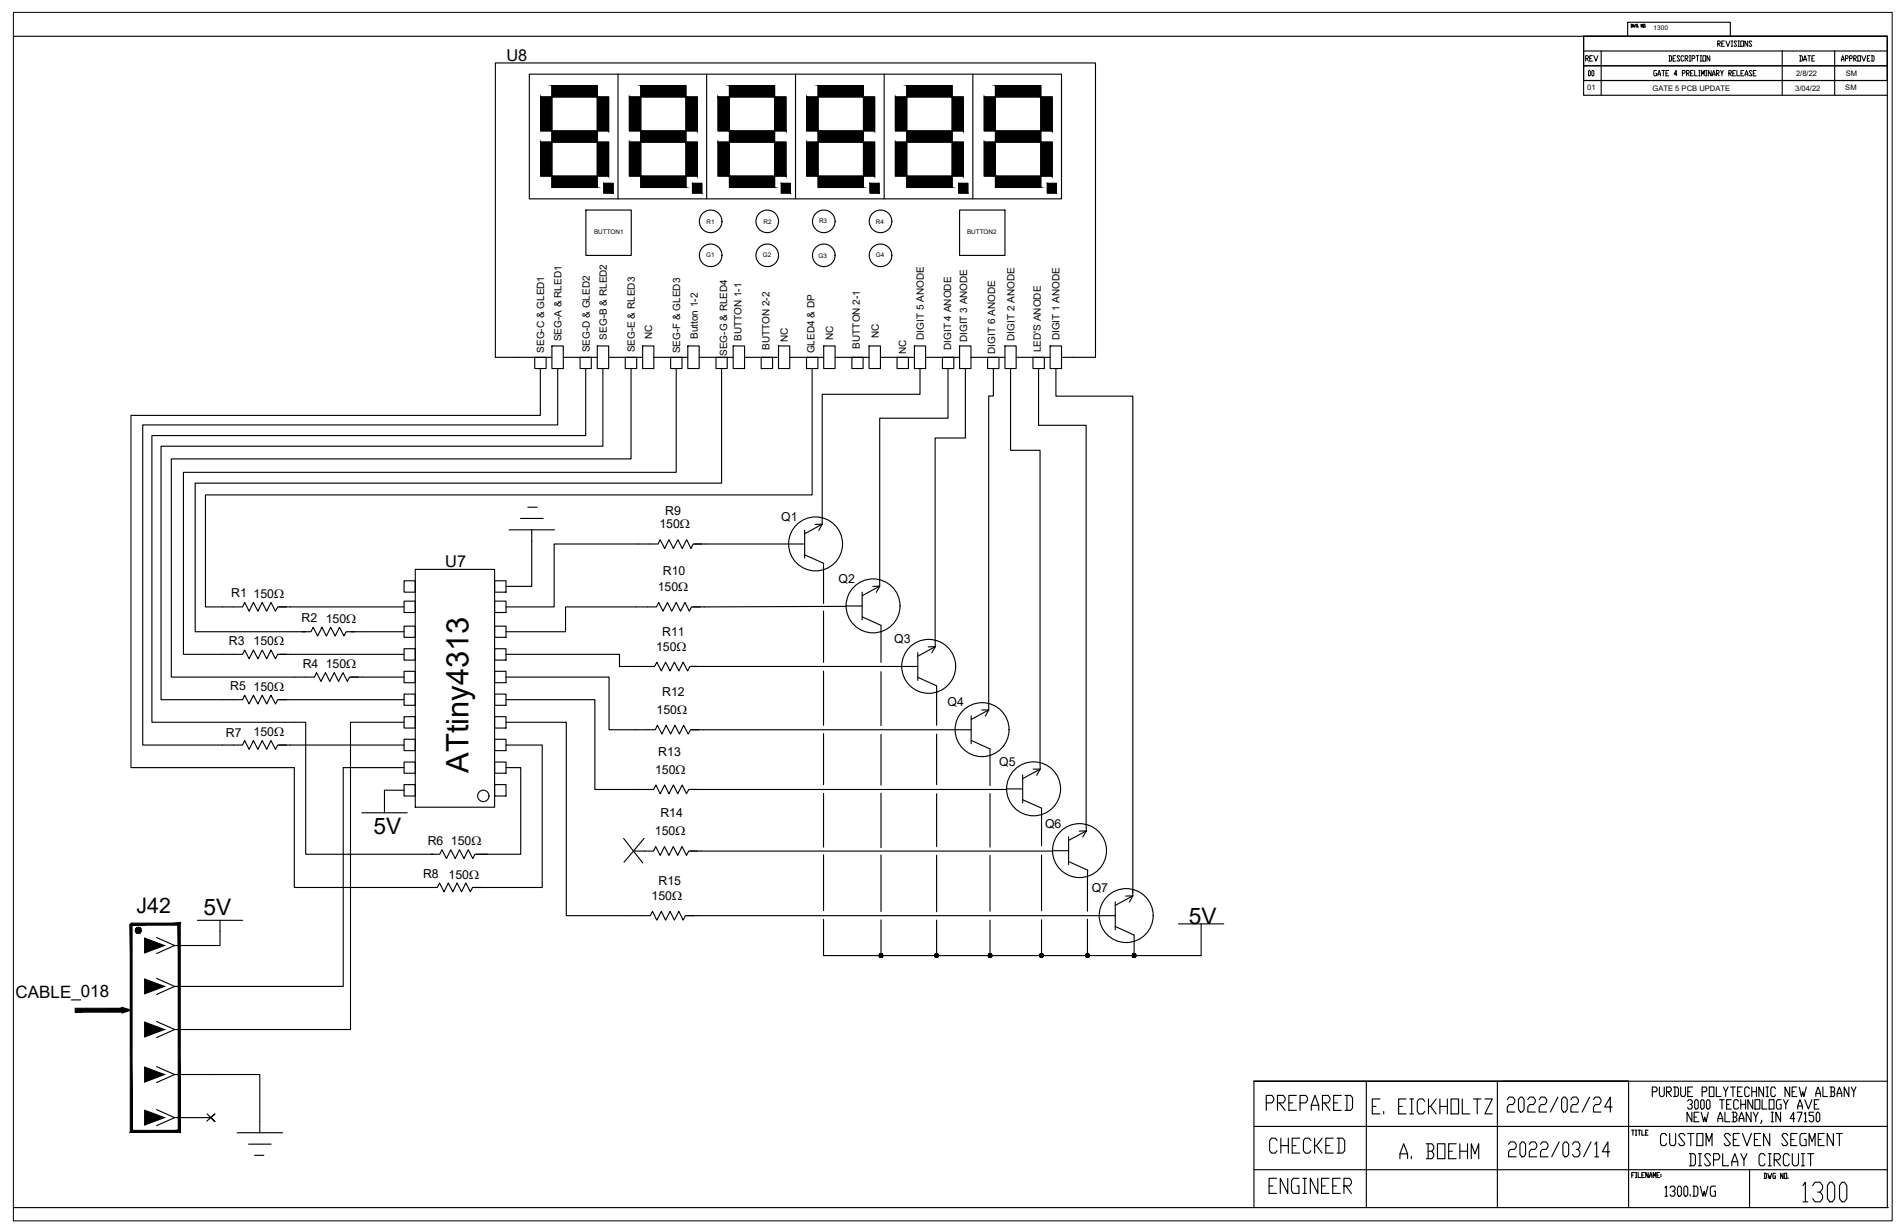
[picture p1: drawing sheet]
<svg xmlns="http://www.w3.org/2000/svg" width="432mm" height="279mm" viewBox="0 0 432 279" stroke-linecap="round" stroke-linejoin="round" font-family="sans-serif">
<!-- layer: 0 -->
<g fill="none" stroke="#000" stroke-width=".25">
<path d="M3.1 8.2h424.9v265.7h-424.9M120 16.8h120.7v28.3h-120.7zM125.2 19.4h10.3v2.6h-10.3zM140.2 16.8v28.3M145.3 19.4h10.3v2.6h-10.3zM160.3 16.8v28.3M165.4 19.4h10.3v2.6h-10.3zM180.4 16.8v28.3M185.5 19.4h10.3v2.6h-10.3zM200.5 16.8v28.3M205.6 19.4h10.3v2.6h-10.3zM220.6 16.8v28.3"/>
<path d="M225.7 19.4h10.3v2.6h-10.3zM359.1 8.2v6.7h68.9M359.1 8.2h68.9v6.7M359.1 8.2h68.9v10.1h-68.9zM359.1 18.3v3.3h68.9M363.1 11.6h64.9M363.1 18.3v3.3M404.2 11.6v10M416.1 11.6v10M428 14.9h-68.9v3.4M428 14.9v3.4h-68.9M122.6 22h2.6v7.7h-2.6z"/>
<path d="M122.6 32.2h2.6v7.7h-2.6zM125.2 29.7h10.3v2.5h-10.3zM125.2 39.9h10.3v2.6h-10.3zM135.5 22h2.5v7.7h-2.5zM135.5 32.2h2.5v7.7h-2.5zM142.7 22h2.6v7.7h-2.6zM142.7 32.2h2.6v7.7h-2.6zM145.3 29.7h10.3v2.5h-10.3zM145.3 39.9h10.3v2.6h-10.3zM155.6 22h2.5v7.7h-2.5zM155.6 32.2h2.5v7.7h-2.5zM162.8 22h2.6v7.7h-2.6z"/>
<path d="M162.8 32.2h2.6v7.7h-2.6zM165.4 29.7h10.3v2.5h-10.3zM165.4 39.9h10.3v2.6h-10.3zM175.7 22h2.6v7.7h-2.6zM175.7 32.2h2.6v7.7h-2.6zM183 22h2.5v7.7h-2.5zM183 32.2h2.5v7.7h-2.5zM185.5 29.7h10.3v2.5h-10.3zM185.5 39.9h10.3v2.6h-10.3zM195.8 22h2.6v7.7h-2.6zM195.8 32.2h2.6v7.7h-2.6zM203.1 22h2.5v7.7h-2.5z"/>
<path d="M203.1 32.2h2.5v7.7h-2.5zM205.6 29.7h10.3v2.5h-10.3zM205.6 39.9h10.3v2.6h-10.3zM215.9 22h2.6v7.7h-2.6zM215.9 32.2h2.6v7.7h-2.6zM223.2 22h2.5v7.7h-2.5zM223.2 32.2h2.5v7.7h-2.5zM225.7 29.7h10.3v2.5h-10.3zM225.7 39.9h10.3v2.6h-10.3zM236 22h2.6v7.7h-2.6zM236 32.2h2.6v7.7h-2.6zM132.9 47.6h10.3v10.3h-10.3z"/>
<path d="M136.9 41.6h2.2v2.2h-2.2zM157 41.6h2.2v2.2h-2.2zM177.2 41.6h2.1v2.2h-2.1zM197.3 41.6h2.1v2.2h-2.1zM217.4 41.6h2.1v2.2h-2.1zM217.6 47.6h10.3v10.3h-10.3zM237.5 41.6h2.1v2.2h-2.1zM125.2 78.5h2.5v5.1h-2.5zM135.5 78.5h2.5v5.1h-2.5zM145.7 78.5h2.6v5.1h-2.6zM156 78.5h2.6v5.1h-2.6zM166.3 78.5h2.6v5.1h-2.6z"/>
<path d="M176.6 78.5h2.5v5.1h-2.5zM186.8 78.5h2.6v5.1h-2.6zM197.1 78.5h2.6v5.1h-2.6zM207.4 78.5h2.5v5.1h-2.5zM217.6 78.5h2.6v5.1h-2.6zM227.9 78.5h2.5v5.1h-2.5zM238.2 78.5h2.5v5.1h-2.5zM121.3 81h2.6v2.6h-2.6zM122.5 83.6v10.6h-92.8v79.9h37v27.2h30.6M125.2 81h-12.9v-66.7h136.1v66.7h-7.7M126.5 83.6v12.8h-94.1v72.6h22.6l.5-1 1 1.9 1-1.9 1 1.9 1-1.9 1 1.9 1-1.9 1 1.9 .5-.9h2M127.7 81h7.8"/>
<path d="M131.6 81h2.5v2.6h-2.5zM132.8 83.6v15.2h-98.4v65h34.9v29.9h28.9M136.7 83.6v17.6h-100.2v57.5h18.5l.5-1 1 2 1-2 1 2 1-2 1 2 1-2 1 2 .5-1h2M138 81h7.7M141.8 81h2.6v2.6h-2.6zM143.1 83.6v20.5h-104.3v49.5h32.5l.5-1.1 1 2 1-2 1 2 1-2 1 2 1-2 1 2 .5-.9h2M148.3 81h7.7M152.1 81h2.6v2.6h-2.6zM153.4 83.6v23.5h-111.8v41.3h13.4l.5-1 1 2 1-2 1 2 1-2 1 2 1-2 1 2 .5-1h2M158.6 81h7.7M162.4 81h2.5v2.6h-2.5zM163.6 83.6v26h-119.3v33.7h25"/>
<path d="M168.9 81h7.7M172.6 81h2.6v2.6h-2.6zM179.1 81h7.7M182.9 81h2.6v2.6h-2.6zM184.2 83.6v28.6h-137.6v25.4h8.4l.5-1 1 2 1-2 1 2 1-2 1 2 1-2 1 2 .5-1h2M189.4 81h7.7M193.2 81h2.5v2.6h-2.5zM199.7 81h7.7M203.4 81h2.6v2.6h-2.6zM208.6 83.6v5.8h-22.1v29.5l-4 2.1M209.9 81h7.7M213.7 81h2.6v2.6h-2.6z"/>
<path d="M215 83.6v11.2h-15.5v38.1l-4 2.2M218.9 83.6v15.7h-6.8v47.4l-4 2.1M220.2 81h7.7M224 81h2.6v2.6h-2.6zM225.3 83.6v6.2h-1.1v71.2l-4 2.2M229.2 83.6v18.5h6.7v72.3l-4 2.2M230.4 81h7.8M234.3 81h2.5v2.6h-2.5zM235.5 83.6v12.8h10.8l.1 92-4.1 2.2M239.5 83.6v6.2h17.4v112.7M118.1 117.6h5.1M119.7 115h2.1"/>
<path d="M184.9 118.9h1.6l-.8 1.4M63.3 137.6h28.3M91.6 136.3h2.6v2.6h-2.6zM91.6 131.7h2.6v2.6h-2.6zM94.2 129.1h18v54h-18zM112.2 136.3h2.6v2.6h-2.6zM112.2 131.7h2.6v2.6h-2.6zM115.5 120.2h10.3M120.6 120.2v12.8h-5.8M157.5 123.4h25M158.8 137.6h-2l-.5 1-1-2-1 2-.9-2-1.1 2-.9-2-1 2-1-2-.5 1h-20.6v5.7h-13.5M159.2 123.4h-2l-.5 1-1-2-1 2-1-2-1 2-1-2-1 2-1-2-.4 1h-23.6v14.2h-10.9"/>
<path d="M182.5 120.2v6.3M182.5 125.8l4.3 1.9v9.1M186.8 138.6v11.6M191.9 137.4h3.6M191.9 137.5l-34.8 .1M195.5 134.3v6.3M195.5 139.9l4.3 1.9v8.4M197.9 133l1.6-.1-.8 1.4M63.3 148.4h28.3M63.3 158.7h28.3M68.5 143.3h2l.5-1 1 1.9 1-1.9 1 1.9 1-1.9 1 1.9 1-1.9 1 1.9 .5-.9h2M79.6 143.3h12"/>
<path d="M79.6 153.6h12M91.6 157.4h2.6v2.5h-2.6zM91.6 152.2h2.6v2.6h-2.6zM91.6 147.1h2.6v2.6h-2.6zM91.6 142h2.6v2.5h-2.6zM112.2 157.4h2.6v2.5h-2.6zM112.2 152.2h2.6v2.6h-2.6zM112.2 147.1h2.6v2.6h-2.6zM112.2 142h2.6v2.5h-2.6zM114.8 148.4h25.7v2.7h7.9l.6-.9 1 2 .9-2 1.1 2 .9-2 1.1 2 .9-2 1 2 .5-1.1h2M114.8 153.6h23.3v11.9h10.5l.5-1 1 2 1-2 1 2 1-2 1 2 1-2 1 2 .5-1h2M114.8 158.7h20.1v20.3h13.3l.5-1 1 2 1-2 1 2 1-2 1 2 1-2 1 2 .5-1h2"/>
<path d="M156.7 151.1h51.4M186.8 152.2v12.3M199.8 152.3v12.3M208.1 148v6.3M208.1 153.6l4.3 1.9v9M210.5 146.7h1.6l-.8 1.4M63.3 169h28.3M91.6 177.9h2.6v2.6h-2.6zM91.6 172.8h2.6v2.6h-2.6zM91.6 167.7h2.6v2.5h-2.6zM91.6 162.5h2.6v2.6h-2.6zM91.6 179.2h-4.4v5.1"/>
<path d="M91.6 174.1h-13.8v49.6h-38.2M91.6 163.8h-12.1v69.7h-39.9M112.2 177.9h2.6v2.6h-2.6zM112.2 172.8h2.6v2.6h-2.6zM112.2 167.7h2.6v2.5h-2.6zM112.2 162.5h2.6v2.6h-2.6zM114.8 163.8h13.6v43.9h19.1l.5-1 1 2 1-2 .9 2 1.1-2 .9 2 1.1-2 .9 2 .5-1h2M114.8 174.1h3.3v19.6h-10.4l-.5 1-1-2-1 2-1-2-1 2-1-2-1 2-1-2-.5 1h-2M114.8 169h8.2v32.3h-15.5M156.5 179h71.7M156.9 165.5h63.3M186.8 166.4v11.5"/>
<path d="M186.8 179.9v12.2M199.8 166.6v11.5M199.8 179.9v12.3M212.4 166.5v11.4M220.2 162.3v6.4M220.2 167.9l4.3 2v8.3M222.7 161h1.5l-.7 1.4M224.5 180v12.1M228.2 178.9h3.7M231.9 175.7v6.4M234.3 174.4h1.6l-.8 1.4M82.1 184.3h10.3"/>
<path d="M108 193.7h2.6M141.4 190.1l4.4 5.6M143.7 193h4.5l.5-1 1 2 1-2 1 2 1-2 1 2 1-2 1 2 .5-1h2M146.1 190.1l-4.6 5.5M156.5 193h82.2M186.8 193.9v12.6M199.8 193.9v12.8M212.4 180v12M212.4 193.9v12.9M224.5 194v12.6M231.9 181.4l4.3 1.9v8.5M236.2 193.9v12.7"/>
<path d="M238.7 192.9h3.6M242.3 189.8v6.3M242.3 195.4l4.4 1.9-.1 9.3M244.8 188.5l1.6-.1-.8 1.4M35.5 212.6l4.1 1.8-4.1 1.9M44.8 208.7h10.2M49.9 208.7v5.7h-10.3M97.2 201.3h2l.5-1 1 1.9 1-1.9 1 1.9 1-1.9 1 1.9 .9-1.9 1.1 1.9 .5-.9h2M155.7 207.7h97.2M186.8 208.5v8.2h70.4M199.8 208.6v8.1M212.4 208.7v8"/>
<path d="M224.5 208.7v8M236.2 208.6v8.1M246.6 208.5v8.2M252.9 204.5v6.3M255.3 203.2h1.6l-.8 1.4M256.9 201.7v1.5l-4 2.1M267.3 209.5h10.2M272.4 209.5v7.2h-15.2v-4.6l-4.3-2M35.5 231.7l4.1 1.8-4.1 1.8M35.5 221.9l4.1 1.8-4.1 1.8M35.5 241.9l4.1 1.8-4.1 1.8M35.5 251.6l4.1 1.9-4.1 1.8"/>
<path d="M39.6 243.7h19.3v13.2M39.6 253.5h8.2l1-.9-1.9 1.7M47 252.6l1.8 1.8-1-.9M53.8 256.9h10.3M56.4 259.5h5.1M284.4 245.2v28.7M340.7 245.2h87.3M57.7 262h2.1M309.9 270.7v3.2M339.6 270.7v3.2M396.8 271v2.9M428 273.9h.1"/>
<circle cx="161.2" cy="57.9" r="2.56"/>
<circle cx="161.2" cy="50.2" r="2.56"/>
<circle cx="174" cy="57.9" r="2.56"/>
<circle cx="174" cy="50.2" r="2.56"/>
<circle cx="186.8" cy="57.9" r="2.56"/>
<circle cx="186.8" cy="50.2" r="2.56"/>
<circle cx="199.7" cy="50.2" r="2.56"/>
<circle cx="199.7" cy="57.9" r="2.56"/>
<circle cx="185" cy="123.4" r="6.1"/>
<circle cx="198" cy="137.4" r="6.1"/>
<circle cx="210.6" cy="151.1" r="6.1"/>
<circle cx="222.7" cy="165.5" r="6.1"/>
<circle cx="234.4" cy="178.9" r="6.1"/>
<circle cx="109.6" cy="180.5" r="1.29"/>
<circle cx="244.8" cy="192.9" r="6.1"/>
<circle cx="255.4" cy="207.6" r="6.1"/>
</g>
<!-- layer: SLD-0 -->
<g fill="none" stroke="#000" stroke-width=".25">
<path d="M369.1 8.2v-3.1h23.3v3.1M369.9 5.5l.3 .1v.5l-.3 .1M370 5.5v.7M370.4 5.5l.1 .7 .1-.4 .1 .4 .2-.7M371.4 5.5l-.4 .1 .1 .6h.3l-.1-.4M371.5 6.1v.1M372.5 5.5v.7l-.3-.7v.7M372.7 5.5h.3v.7h-.3zM373.2 6.1v.1M284.4 255.5h143.6M309.9 245.2v25.5M311.2 250.9h.9"/>
<path d="M313 249.2h-1.8v3.4h1.8M313.8 252.1v.5M317.2 250.9h.8M318.9 249.2h-1.7v3.4h1.7M319.7 252.6h.9M319.7 249.2h.9M320.2 249.2v3.4M323.1 249.8l-.4-.6h-.9l-.4 .6v2.3l.4 .5h.9l.4-.5M324 249.2v3.4M324.4 250.9l1.3 1.7M325.7 249.2l-1.3 1.7h-.4M326.5 250.9h1.7"/>
<path d="M326.5 249.2v3.4M328.2 249.2v3.4M329.1 249.2h1.7v3.4h-1.7zM331.6 249.2v3.4h1.7M334.2 249.2h1.7M335 249.2v3.4M336.7 249.2h1.7l-1.7 3.4h1.7M339.6 245.2v25.5M369.3 245.2h-84.9h84.9M369.3 245.2v28.7M370 256.3h.6M370.3 256.3v1.1"/>
<path d="M370.9 256.3h.3M370.9 257.4h.3M371 256.3v1.1M371.5 256.3h.6M371.8 256.3v1.1M372.3 256.3v1.1h.6M373.2 256.9h.3M373.7 256.3h-.5v1.1h.5M374.7 247.6h.8l.3-.4v-.3l-.3-.4h-.8v2.2M376.3 246.5v1.8l.3 .4h.5l.3-.4v-1.8M377.9 247.6h.8l.3-.4v-.3l-.3-.4h-.8v2.2M378 257.5l-.4-.4h-.7l-.3 .4v1.8l.3 .5h.7l.4-.5"/>
<path d="M378.2 247.6l.8 1.1M378.7 257.1v2.2l.3 .5h.7l.3-.5v-2.2M379.5 246.5h.9l.2 .4v1.4l-.2 .4h-.9M379.8 246.5v2.2M381.2 246.5v1.8l.3 .4h.5l.3-.4v-1.8M382.1 257.5l-.4-.4h-.6l-.4 .4 1.4 1.8-.4 .5h-.6l-.4-.5M382.7 249.7l.3-.3h.5l.3 .3v.4l-.3 .4h-.3M382.8 247.6h.5M382.8 257.1h1.4M383.4 257.1v2.7M383.5 250.5l.3 .3v.4l-.3 .3h-.5l-.3-.3M383.7 252.2v2.2l-1.1-2.2v2.2"/>
<path d="M383.9 246.5h-1.1v2.2h1.1M384.2 253.3h.6M384.6 249.4h.3l.2 .3v1.5l-.2 .3h-.3l-.3-.3v-1.5zM384.8 257.1h1.4v2.7h-1.4zM385.3 252.2h-1.1v2.2h1.1M385.8 252.2l.6 2.2 .2-1.1 .3 1.1 .5-2.2M385.9 249.4h.3l.3 .3v1.5l-.3 .3h-.3l-.2-.3v-1.5zM386 247.6h.8l.3-.4-.3-.7h-.8v2.2M386.9 259.8v-2.7l.7 1.8 .7-1.8v2.7M387.3 249.4h.2l.3 .3v1.5l-.3 .3h-.2l-.3-.3v-1.5zM387.6 246.5h1.1v2.2h-1.1zM389.2 246.5v2.2h1.1"/>
<path d="M389.6 254.4v-.7l.5-1.5 .6 1.5v.7M389.6 253.7h1.1M390 249.4h1M390.5 249.4v2.1M390.8 246.5l.6 1.1v1.1M391.2 252.2v2.2h1.1M391.6 250.5h.5M391.9 246.5l-.5 1.1M392.4 257.5l-.4-.4h-.6l-.4 .4 1.4 1.8-.4 .5h-.6l-.4-.5M392.5 246.5h1M392.6 249.4h-1v2.1h1M392.8 252.2h.8l.3 .4v.4l-.3 .3"/>
<path d="M393 246.5v2.2M393.1 253.3h.5l.3 .4v.4l-.3 .3h-.8M393.1 252.2v2.2M393.1 258.4h.7M394.1 247.6h.5M394.3 249.7l-.3-.3h-.5l-.3 .3v1.5l.3 .3h.5l.3-.3M394.4 254.4v-.7l.6-1.5 .5 1.5v.7M394.4 253.7h1.1M394.4 257.1h-1.3v2.7h1.3M394.8 250.5h1.1M394.8 249.4v2.1M395.1 246.5h-1v2.2h1"/>
<path d="M395.2 257.1l1 2.7 1-2.7M395.9 249.4v2.1M396.7 246.9l-.2-.4h-.6l-.2 .4v1.4l.2 .4h.6l.2-.4M397.1 252.2v2.2l-1.1-2.2v2.2M397.3 247.6h1M397.3 246.5v2.2M397.5 249.4v2.1l-1.1-2.1v2.1M397.6 252.2l.6 1.1v1.1M397.9 258.4h.7M398 249.4h1.1v2.1h-1.1zM398.3 246.5v2.2M398.7 252.2l-.5 1.1"/>
<path d="M399.3 257.1h-1.4v2.7h1.4M399.5 254.1l-.2 .7M399.6 249.4v2.1h1.1M400 246.5v2.2l-1.1-2.2v2.2M400.5 248.7h.6M400.5 246.5h.6M400.8 246.5v2.2M401.2 249.4h1.1v2.1h-1.1zM401.3 257.1v2.7l-1.3-2.7v2.7M401.7 254.4h.5M401.7 252.2h.5M401.9 252.2v2.2"/>
<path d="M402.7 246.9l-.3-.4h-.5l-.3 .4v1.4l.3 .4h.5l.3-.4M403.8 252.2v2.2l-1.1-2.2v2.2M403.9 249.4h-.8l-.2 .3v1.5l.2 .3h.8v-1h-.2M404.5 249.4l.5 1.1v1M405.5 257.5l-.4-.4h-.7l-.3 .4 1.4 1.8-.4 .5h-.7l-.3-.5M405.5 249.4l-.5 1.1M405.9 246.5v2.2l-1.1-2.2v2.2M406.1 258.4h.8M406.4 247.6h.5M407 253.7h-1l.8-1.5v2.2M407.5 246.5h-1.1v2.2h1.1M407.5 257.1h-1.4v2.7h1.4"/>
<path d="M407.6 252.2h1.1l-.8 2.2M407.7 251.5v-.7l.5-1.4 .6 1.4v.7M407.7 250.8h1.1M408 246.5l.5 2.2 .3-1.1 .3 1.1 .5-2.2M409.2 252.6l.3-.4v2.2M409.2 254.4h.5M409.3 249.4l.8 2.1 .8-2.1M409.6 257.1h-1.1l-.3 .4v1.8l.3 .5h1.1v-1.4h-.4M410.3 259.8v-2.7l.7 1.8 .6-1.8v2.7M411.3 252.2h-1v.8h.8l.2 .3v.8l-.2 .3h-.6l-.2-.3M411.5 250.5h.5M411.8 248.7v-.7l.5-1.5 .6 1.5v.7"/>
<path d="M411.8 248h1.1M412.1 252.2h.3l.3 .4v1.5l-.3 .3h-.3l-.2-.3v-1.5zM412.4 258.4h.6M412.5 249.4h-1v2.1h1M413.4 246.5v2.2h1.1M413.7 257.1h-1.3v2.7h1.3M415 246.5h.8l.3 .4v.3l-.3 .4M415.3 247.6h.5l.3 .7-.3 .4h-.8M415.3 246.5v2.2M415.8 257.1v2.7l-1.4-2.7v2.7M416.5 257.1h1.3M416.6 248.7v-.7l.5-1.5 .6 1.5v.7"/>
<path d="M416.6 248h1.1M417.1 257.1v2.7M419.3 246.5v2.2l-1.1-2.2v2.2M419.8 246.5l.6 1.1v1.1M420.9 246.5l-.5 1.1M284.4 265.3h143.6M370.1 266.5h.3M370.7 265.9h-.6v1.2M370.9 265.9h.3M370.9 267.1h.3M371.1 265.9v1.2M371.5 265.9v1.2h.6"/>
<path d="M372.3 266.5h.3M372.9 265.9h-.6v1.2h.6M373.8 265.9v1.2l-.6-1.2v1.2M374.1 267.1l.3-1.2 .2 1.2M374.1 266.7h.5M374.9 267.1v-1.2l.3 .8 .3-.8v1.2M375.8 266.5h.3M376.4 265.9h-.6v1.2h.6M376.7 266.3v.2M376.7 266.7v.2M377.6 269.4l.3-.4v2.3M377.6 271.3h.5"/>
<path d="M378.7 269.4l.3-.4h.6l.3 .4v.4l-.3 .3h-.3M379.6 270.1l.3 .4v.4l-.3 .4h-.6l-.3-.4M380.7 269h.3l.3 .4v1.5l-.3 .4h-.3l-.3-.4v-1.5zM382.2 269h.3l.3 .4v1.5l-.3 .4h-.3l-.3-.4v-1.5zM383.1 261.6h1.1l.3 .5v1.8l-.3 .5h-1.1M383.3 270.9v.4M383.4 261.6v2.8M383.9 269h.9l.2 .4v1.5l-.2 .4h-.9M384.2 269v2.3M385.2 261.6h.7M385.2 264.4h.7M385.5 261.6v2.8"/>
<path d="M385.6 269l.6 2.3 .3-1.2 .2 1.2 .6-2.3M387.9 262.1l-.3-.5h-.7l-.3 .5 1.3 1.8-.3 .5h-.7l-.3-.5M388.6 263h1.1l.3-.4v-.5l-.3-.5h-1.1v2.8M389 269h-.8l-.3 .4v1.5l.3 .4h.8v-1.2h-.2M390.7 261.6v2.8h1.3M392.8 264.4v-.9l.6-1.9 .7 1.9v.9M392.8 263.5h1.3M394.8 261.6l.7 1.4v1.4M396.2 261.6l-.7 1.4M396.8 265.3v5.7M400.1 266.1h.4l.1 .2v.8l-.1 .2h-.4M400.2 266.1v1.2"/>
<path d="M400.3 262.1l-.3-.5h-.7l-.4 .5v1.8l.4 .5h.7l.3-.5M400.9 266.1l.3 1.2 .1-.6 .2 .6 .3-1.2M401 261.6h.7M401 264.4h.7M401.3 261.6v2.8M402.4 263h1l.4-.4v-.5l-.4-.5h-1v2.8M402.6 266.1h-.4l-.1 .2 .1 1h.4v-.6h-.1M402.7 263l1.1 1.4M404.4 266.1v1.2l-.6-1.2v1.2M404.7 266.1h.5v1.2h-.5zM405.5 267.1v.2M405.8 262.1l-.3-.5h-.7l-.4 .5v1.8l.4 .5h.7l.3-.5"/>
<path d="M406.5 261.6v2.3l.4 .5h.6l.4-.5v-2.3M408.5 261.6h.7M408.5 264.4h.7M408.9 268.9l.5-.8v4.5M408.9 261.6v2.8M408.9 272.6h1.1M409.9 261.6h1.4M410.6 261.6v2.8M411.1 268.9l.5-.8h1.2l.5 .8v.7l-.5 .8h-.6M412.8 270.4l.5 .7v.7l-.5 .8h-1.2l-.5-.8M415 268.1h.5l.6 .8v2.9l-.6 .8h-.5l-.6-.8v-2.9zM417.7 268.1h.6l.5 .8v2.9l-.5 .8h-.6l-.5-.8v-2.9z"/>
</g>
<!-- layer: 0 -->
<g fill="#000" stroke="#000" stroke-width=".23">
<path d="M32.8 212.7l4.5 1.7-4.5 1.7zM27.7 228.4l2 .7-2 .7zM32.8 231.8l4.5 1.7-4.5 1.7zM32.8 222l4.5 1.7-4.5 1.7zM32.8 242l4.5 1.7-4.5 1.7zM32.8 251.8l4.5 1.7-4.5 1.7z"/>
<path d="M125.2 19.4l10.3 2.6v-2.6zM125.2 19.4l10.3 2.6h-10.3z"/>
<path d="M145.3 19.4l10.3 2.6v-2.6zM145.3 19.4l10.3 2.6h-10.3z"/>
<path d="M165.4 19.4l10.3 2.6v-2.6zM165.4 19.4l10.3 2.6h-10.3z"/>
<path d="M185.5 19.4l10.3 2.6v-2.6zM185.5 19.4l10.3 2.6h-10.3z"/>
<path d="M205.6 19.4l10.3 2.6v-2.6zM205.6 19.4l10.3 2.6h-10.3z"/>
<path d="M225.7 19.4l10.3 2.6v-2.6zM225.7 19.4l10.3 2.6h-10.3z"/>
<path d="M122.6 22l2.6 7.7v-7.7zM122.6 22l2.6 7.7h-2.6z"/>
<path d="M122.6 32.2l2.6 7.7v-7.7zM122.6 32.2l2.6 7.7h-2.6z"/>
<path d="M125.2 29.7l10.3 2.5v-2.5zM125.2 29.7l10.3 2.5h-10.3z"/>
<path d="M125.2 39.9l10.3 2.6v-2.6zM125.2 39.9l10.3 2.6h-10.3z"/>
<path d="M135.5 22l2.5 7.7v-7.7zM135.5 22l2.5 7.7h-2.5z"/>
<path d="M135.5 32.2l2.5 7.7v-7.7zM135.5 32.2l2.5 7.7h-2.5z"/>
<path d="M142.7 22l2.6 7.7v-7.7zM142.7 22l2.6 7.7h-2.6z"/>
<path d="M142.7 32.2l2.6 7.7v-7.7zM142.7 32.2l2.6 7.7h-2.6z"/>
<path d="M145.3 29.7l10.3 2.5v-2.5zM145.3 29.7l10.3 2.5h-10.3z"/>
<path d="M145.3 39.9l10.3 2.6v-2.6zM145.3 39.9l10.3 2.6h-10.3z"/>
<path d="M155.6 22l2.5 7.7v-7.7zM155.6 22l2.5 7.7h-2.5z"/>
<path d="M155.6 32.2l2.5 7.7v-7.7zM155.6 32.2l2.5 7.7h-2.5z"/>
<path d="M162.8 22l2.6 7.7v-7.7zM162.8 22l2.6 7.7h-2.6z"/>
<path d="M162.8 32.2l2.6 7.7v-7.7zM162.8 32.2l2.6 7.7h-2.6z"/>
<path d="M165.4 29.7l10.3 2.5v-2.5zM165.4 29.7l10.3 2.5h-10.3z"/>
<path d="M165.4 39.9l10.3 2.6v-2.6zM165.4 39.9l10.3 2.6h-10.3z"/>
<path d="M175.7 22l2.6 7.7v-7.7zM175.7 22l2.6 7.7h-2.6z"/>
<path d="M175.7 32.2l2.6 7.7v-7.7zM175.7 32.2l2.6 7.7h-2.6z"/>
<path d="M183 22l2.5 7.7v-7.7zM183 22l2.5 7.7h-2.5z"/>
<path d="M183 32.2l2.5 7.7v-7.7zM183 32.2l2.5 7.7h-2.5z"/>
<path d="M185.5 29.7l10.3 2.5v-2.5zM185.5 29.7l10.3 2.5h-10.3z"/>
<path d="M185.5 39.9l10.3 2.6v-2.6zM185.5 39.9l10.3 2.6h-10.3z"/>
<path d="M195.8 22l2.6 7.7v-7.7zM195.8 22l2.6 7.7h-2.6z"/>
<path d="M195.8 32.2l2.6 7.7v-7.7zM195.8 32.2l2.6 7.7h-2.6z"/>
<path d="M203.1 22l2.5 7.7v-7.7zM203.1 22l2.5 7.7h-2.5z"/>
<path d="M203.1 32.2l2.5 7.7v-7.7zM203.1 32.2l2.5 7.7h-2.5z"/>
<path d="M205.6 29.7l10.3 2.5v-2.5zM205.6 29.7l10.3 2.5h-10.3z"/>
<path d="M205.6 39.9l10.3 2.6v-2.6zM205.6 39.9l10.3 2.6h-10.3z"/>
<path d="M215.9 22l2.6 7.7v-7.7zM215.9 22l2.6 7.7h-2.6z"/>
<path d="M215.9 32.2l2.6 7.7v-7.7zM215.9 32.2l2.6 7.7h-2.6z"/>
<path d="M223.2 22l2.5 7.7v-7.7zM223.2 22l2.5 7.7h-2.5z"/>
<path d="M223.2 32.2l2.5 7.7v-7.7zM223.2 32.2l2.5 7.7h-2.5z"/>
<path d="M225.7 29.7l10.3 2.5v-2.5zM225.7 29.7l10.3 2.5h-10.3z"/>
<path d="M225.7 39.9l10.3 2.6v-2.6zM225.7 39.9l10.3 2.6h-10.3z"/>
<path d="M236 22l2.6 7.7v-7.7zM236 22l2.6 7.7h-2.6z"/>
<path d="M236 32.2l2.6 7.7v-7.7zM236 32.2l2.6 7.7h-2.6z"/>
<path d="M136.9 41.6l2.2 2.2v-2.2zM136.9 41.6l2.2 2.2h-2.2z"/>
<path d="M157 41.6l2.2 2.2v-2.2zM157 41.6l2.2 2.2h-2.2z"/>
<path d="M177.2 41.6l2.1 2.2v-2.2zM177.2 41.6l2.1 2.2h-2.1z"/>
<path d="M197.3 41.6l2.1 2.2v-2.2zM197.3 41.6l2.1 2.2h-2.1z"/>
<path d="M217.4 41.6l2.1 2.2v-2.2zM217.4 41.6l2.1 2.2h-2.1z"/>
<path d="M237.5 41.6l2.1 2.2v-2.2zM237.5 41.6l2.1 2.2h-2.1z"/>
<path d="M29.7 209.4v.4l11.2-.4zM29.7 209.8l11.2-.4-.5 .4zM40.4 209.8l.5 47v-47.4zM40.4 209.8l.5 47-.5-.5zM29.5 256.8h11.4l-.5-.5zM30 256.3h10.4l-10.9 .5zM29.5 209.6v47.2l.5-.5zM29.5 209.6h.5v46.7z"/>
<path d="M30.7 211l.1 .3 .6-.3zM30.8 211.3l.6-.3-.4 .6zM31.4 211l-.4 .6 .4 .1z"/>
<path d="M31 210.4l.4 .6v-.7zM31 210.4l.4 .6-.6-.4zM30.8 210.6l-.1 .4h.7z"/>
<path d="M31.4 211v.7l.3-.1zM31.4 211l.5 .3-.2 .3zM31.4 211l.5 .3 .2-.3z"/>
<path d="M31.4 211h.7l-.2-.4zM31.7 210.4l.2 .2-.5 .4zM31.4 210.3v.7l.3-.6z"/>
<path d="M199.4 216.7v.2l.4-.2zM199.4 216.9l.4-.2-.2 .4zM199.8 216.7l-.2 .4h.2z"/>
<path d="M199.6 216.3l.2 .4v-.4zM199.6 216.3l.2 .4-.4-.2zM199.4 216.5v.2h.4z"/>
<path d="M199.8 216.7v.4h.2zM199.8 216.7l.4 .2-.2 .2zM199.8 216.7l.4 .2 .1-.2z"/>
<path d="M199.8 216.7h.5l-.1-.2zM200 216.3l.2 .2-.4 .2zM199.8 216.3v.4l.2-.4z"/>
<path d="M211.9 216.7l.1 .2 .4-.2zM212 216.9l.4-.2-.2 .4zM212.4 216.7l-.2 .4h.2z"/>
<path d="M212.2 216.3l.2 .4v-.4zM212.2 216.3l.2 .4-.4-.2zM212 216.5l-.1 .2h.5z"/>
<path d="M212.4 216.7v.4h.2zM212.4 216.7l.4 .2-.2 .2zM212.4 216.7l.4 .2v-.2z"/>
<path d="M212.4 216.7h.4v-.2zM212.6 216.3l.2 .2-.4 .2zM212.4 216.3v.4l.2-.4z"/>
<path d="M224.1 216.7v.2l.4-.2zM224.1 216.9l.4-.2-.2 .4zM224.5 216.7l-.2 .4h.2z"/>
<path d="M224.3 216.3l.2 .4v-.4zM224.3 216.3l.2 .4-.4-.2zM224.1 216.5v.2h.4z"/>
<path d="M224.5 216.7v.4h.2zM224.5 216.7l.4 .2-.2 .2zM224.5 216.7l.4 .2 .1-.2z"/>
<path d="M224.5 216.7h.5l-.1-.2zM224.7 216.3l.2 .2-.4 .2zM224.5 216.3v.4l.2-.4z"/>
<path d="M235.7 216.7l.1 .2 .4-.2zM235.8 216.9l.4-.2-.2 .4zM236.2 216.7l-.2 .4h.2z"/>
<path d="M236 216.3l.2 .4v-.4zM236 216.3l.2 .4-.4-.2zM235.8 216.5l-.1 .2h.5z"/>
<path d="M236.2 216.7v.4h.2zM236.2 216.7l.4 .2-.2 .2zM236.2 216.7l.4 .2v-.2z"/>
<path d="M236.2 216.7h.4v-.2zM236.4 216.3l.2 .2-.4 .2zM236.2 216.3v.4l.2-.4z"/>
<path d="M246.2 216.7v.2l.4-.2zM246.2 216.9l.4-.2-.2 .4zM246.6 216.7l-.2 .4h.2z"/>
<path d="M246.4 216.3l.2 .4v-.4zM246.4 216.3l.2 .4-.4-.2zM246.2 216.5v.2h.4z"/>
<path d="M246.6 216.7v.4h.3zM246.6 216.7l.4 .2-.1 .2zM246.6 216.7l.4 .2 .1-.2z"/>
<path d="M246.6 216.7h.5l-.1-.2zM246.9 216.3l.1 .2-.4 .2zM246.6 216.3v.4l.3-.4z"/>
<path d="M256.7 216.7l.1 .2 .4-.2zM256.8 216.9l.4-.2-.3 .4zM257.2 216.7l-.3 .4h.3z"/>
<path d="M256.9 216.3l.3 .4v-.4zM256.9 216.3l.3 .4-.4-.2zM256.8 216.5l-.1 .2h.5z"/>
<path d="M257.2 216.7v.4h.2zM257.2 216.7l.4 .2-.2 .2zM257.2 216.7l.4 .2v-.2z"/>
<path d="M257.2 216.7h.4v-.2zM257.4 216.3l.2 .2-.4 .2zM257.2 216.3v.4l.2-.4z"/>
<path d="M17 229.5h10.7v-.8zM17 228.7h10.7l-10.7 .8z"/>
</g>
<g fill="none" stroke="#000" stroke-width=".23">
<path d="M3 2.8h426.1v274.1h-426.1zM375.7 16h-.5l-.1 .2 .1 1h.5v-.6h-.2M376 17.2l.3-1.2 .3 1.2M376 16.8h.6M376.9 16h.6M377.2 16v1.2M377.8 16.6h.3M378.4 16h-.6v1.2h.6M378.5 12.6h.5l.1 .2v.8l-.1 .3h-.5M378.6 12.6v1.3M379.4 13.3h.3M380 12.6h-.6v1.3h.6"/>
<path d="M380.3 16.8h-.6l.4-.8v1.2M380.9 12.8l-.1-.2h-.3l-.1 .2 .5 .8-.1 .3h-.3l-.1-.3M381.5 16.6h.5l.2-.2-.2-.4h-.5v1.2M381.9 12.8l-.2-.2h-.3l-.2 .2v.8l.2 .3h.3l.2-.3M382.2 13.3h.4l.2-.2-.2-.5h-.4v1.3M382.3 13.3l.5 .6M382.5 16.6h.4l.2-.2-.2-.4h-.4v1.2M382.6 16.6l.5 .6M383.1 13.9h.3M383.1 12.6h.3M383.3 12.6v1.3M383.4 16.6h.3"/>
<path d="M383.7 13.3h.5l.2-.2-.2-.5h-.5v1.3M384 16h-.6v1.2h.6M384.3 16v1.2h.6M384.7 12.6h.6M385 12.6v1.3M385.3 16h.3M385.3 17.2h.3M385.4 16v1.2M385.6 13.9h.3M385.6 12.6h.3M385.7 12.6v1.3M385.9 17.2v-1.2l.3 .8 .3-.8v1.2"/>
<path d="M386.2 12.6h.6v1.3h-.6zM386.8 16h.3M386.8 17.2h.3M387 16v1.2M387.8 12.6v1.3l-.7-1.3v1.3M388.1 16v1.2l-.7-1.2v1.2M388.4 17.2l.2-1.2 .3 1.2M388.4 16.8h.5M389.3 16.6h.4l.2-.2-.2-.4h-.4v1.2M389.4 16.6l.5 .6M389.5 9.9h.5l.1-.2-.1-.4h-.5v1.2M389.7 9.9l.4 .6"/>
<path d="M390.2 16l.3 .6v.6M390.5 9.9h.3M390.8 16l-.3 .6M391.1 9.3h-.6v1.2h.6M391.4 9.3l.5 1.2 .4-1.2M392.1 16.6h.4l.2-.2-.2-.4h-.4v1.2M392.2 16.6l.5 .6M392.6 10.5h.3M392.6 9.3h.3M392.8 9.3v1.2M393 16.6h.3M393.6 16h-.6v1.2h.6"/>
<path d="M393.9 9.5l-.2-.2h-.3l-.1 .2 .6 .8-.2 .2h-.3l-.1-.2M393.9 16v1.2h.6M394.2 10.5h.3M394.2 9.3h.3M394.3 9.3v1.2M394.8 9.3h.6v1.2h-.6zM394.8 16.6h.4M395.5 16h-.7v1.2h.7M395.8 17.2l.3-1.2 .3 1.2M395.8 16.8h.6M396.4 9.3v1.2l-.7-1.2v1.2M397.3 9.5l-.2-.2h-.3l-.2 .2 .7 .8-.2 .2h-.3l-.2-.2"/>
<path d="M397.3 16.2l-.1-.2h-.3l-.2 .2 .6 .8-.1 .2-.5-.2M397.6 16.6h.3M398.3 16h-.7v1.2h.7M408.1 12.6h.5l.2 .2v.8l-.2 .3h-.5M408.3 12.6v1.3M409.1 13.9l.2-1.3 .3 1.3M409.1 13.5h.5M410 12.6h.6M410.3 12.6v1.3M410.9 13.3h.3M411.5 12.6h-.6v1.3h.6M417.6 13.9l.3-1.3 .3 1.3"/>
<path d="M417.6 13.5h.6M418.5 13.3h.5l.1-.2-.1-.5h-.5v1.3M419.5 13.3h.4l.2-.2-.2-.5h-.4v1.3M420.4 13.3h.5l.1-.2-.1-.5h-.5v1.3M420.5 13.3l.5 .6M421.3 12.6h.6v1.3h-.6zM422.2 12.6l.5 1.3 .4-1.3M423.5 13.3h.3M424.1 12.6h-.6v1.3h.6M424.4 12.6h.5l.1 .2v.8l-.1 .3h-.5M424.5 12.6v1.3"/>
</g>
<g font-size="7.1">
<text x="286.8" y="262.8">CHECKED</text>
<text x="286.5" y="272">ENGINEER</text>
</g>
<text font-size="7" x="106.3" y="175.3" transform="rotate(-90 106.3 175.3)">ATtiny4313</text>
<g font-size="6.6">
<text x="286.1" y="252.9">PREPARED</text>
<text x="340.4" y="253.3">2022/02/24</text>
<text x="316.1" y="263.9">A. BOEHM</text>
<text x="340.8" y="263.5">2022/03/14</text>
</g>
<g font-size="5.2">
<text x="84.7" y="189.2">5V</text>
<text x="46.1" y="207.6">5V</text>
<text x="269.6" y="209.5">5V</text>
</g>
<text font-size="4.8" x="31" y="207.2">J42</text>
<text font-size="4.4" x="358.4" y="15.2">REV</text>
<text font-size="4" x="359.1" y="18.3">00</text>
<text font-size="3.9" x="3.5" y="226.3">CABLE_018</text>
<g font-size="3.7">
<text x="114.8" y="13.9">U8</text>
<text x="101" y="128.5">U7</text>
</g>
<g font-size="2.8">
<text x="149.5" y="119.8">150W</text>
<text x="150.9" y="116.7">R9</text>
<text x="177.2" y="118.1">Q1</text>
<text x="150.3" y="130.4">R10</text>
<text x="52.4" y="135.4">R1</text>
<text x="57.5" y="135.6">150W</text>
<text x="149.2" y="134">150W</text>
<text x="190.2" y="132.2">Q2</text>
<text x="68.4" y="141">R2</text>
<text x="73.9" y="141.2">150W</text>
<text x="51.9" y="146.3">R3</text>
<text x="57.5" y="146.4">150W</text>
<text x="148.8" y="147.5">150W</text>
<text x="150.2" y="144.2">R11</text>
<text x="202.8" y="145.9">Q3</text>
<text x="68.7" y="151.5">R4</text>
<text x="73.9" y="151.5">150W</text>
<text x="52.2" y="156.4">R5</text>
<text x="57.5" y="156.6">150W</text>
<text x="148.9" y="161.9">150W</text>
<text x="150.2" y="157.8">R12</text>
<text x="214.9" y="160.2">Q4</text>
<text x="51.2" y="167.1">R7</text>
<text x="57.5" y="166.9">150W</text>
<text x="149.3" y="171.4">R13</text>
<text x="226.6" y="173.6">Q5</text>
<text x="148.6" y="175.4">150W</text>
<text x="149.8" y="185.3">R14</text>
<text x="97" y="191.7">R6</text>
<text x="102.3" y="191.7">150W</text>
<text x="148.5" y="189.4">150W</text>
<text x="237" y="187.7">Q6</text>
<text x="96" y="199.1">R8</text>
<text x="101.7" y="199.2">150W</text>
<text x="149.3" y="200.7">R15</text>
<text x="247.6" y="202.4">Q7</text>
<text x="147.8" y="204.1">150W</text>
</g>
<g font-size="2.3">
<text x="127.3" y="77.4" transform="rotate(-90 127.3 77.4)">SEG-A &amp; RLED1</text>
<text x="137.7" y="77" transform="rotate(-90 137.7 77)">SEG-B &amp; RLED2</text>
<text x="147.9" y="76.9" transform="rotate(-90 147.9 76.9)">NC</text>
<text x="158.2" y="76.9" transform="rotate(-90 158.2 76.9)">Button 1-2</text>
<text x="168.1" y="77.4" transform="rotate(-90 168.1 77.4)">BUTTON 1-1</text>
<text x="178.6" y="77.6" transform="rotate(-90 178.6 77.6)">NC</text>
<text x="188.9" y="77.1" transform="rotate(-90 188.9 77.1)">NC</text>
<text x="199.3" y="76.7" transform="rotate(-90 199.3 76.7)">NC</text>
<text x="209.5" y="77.1" transform="rotate(-90 209.5 77.1)">DIGIT 5 ANODE</text>
<text x="219.3" y="77.6" transform="rotate(-90 219.3 77.6)">DIGIT 3 ANODE</text>
<text x="230.1" y="77.3" transform="rotate(-90 230.1 77.3)">DIGIT 2 ANODE</text>
<text x="240.3" y="77.2" transform="rotate(-90 240.3 77.2)">DIGIT 1 ANODE</text>
<text x="123.4" y="80" transform="rotate(-90 123.4 80)">SEG-C &amp; GLED1</text>
<text x="133.8" y="79.9" transform="rotate(-90 133.8 79.9)">SEG-D &amp; GLED2</text>
<text x="144" y="79.9" transform="rotate(-90 144 79.9)">SEG-E &amp; RLED3</text>
<text x="154.2" y="80.2" transform="rotate(-90 154.2 80.2)">SEG-F &amp; GLED3</text>
<text x="164.9" y="80.7" transform="rotate(-90 164.9 80.7)">SEG-G &amp; RLED4</text>
<text x="174.5" y="79.4" transform="rotate(-90 174.5 79.4)">BUTTON 2-2</text>
<text x="184.7" y="80.2" transform="rotate(-90 184.7 80.2)">GLED4 &amp; DP</text>
<text x="195" y="79.1" transform="rotate(-90 195 79.1)">BUTTON 2-1</text>
<text x="205.5" y="80.3" transform="rotate(-90 205.5 80.3)">NC</text>
<text x="215.7" y="79.4" transform="rotate(-90 215.7 79.4)">DIGIT 4 ANODE</text>
<text x="225.7" y="80.2" transform="rotate(-90 225.7 80.2)">DIGIT 6 ANODE</text>
<text x="236" y="79.9" transform="rotate(-90 236 79.9)">LED'S ANODE</text>
</g>
<g font-size="1.7">
<text x="407.3" y="17.2">2/8/22</text>
<text x="418.6" y="17.2">SM</text>
<text x="359.9" y="20.5">01</text>
<text x="374.8" y="20.5">GATE 5 PCB UPDATE</text>
<text x="407.1" y="20.5">3/04/22</text>
<text x="418.5" y="20.5">SM</text>
</g>
<text font-size="1.5" x="375" y="6.9">1300</text>
<g font-size="1.4">
<text x="157.1" y="43.2">DP</text>
<text x="177.2" y="43.2">DP</text>
<text x="197.3" y="43.2">DP</text>
<text x="217.4" y="43.2">DP</text>
<text x="237.6" y="43.2">DP</text>
<text x="134.7" y="53.1">BUTTON1</text>
<text x="160.2" y="50.9">R1</text>
<text x="173.2" y="50.7">R2</text>
<text x="185.7" y="50.6">R3</text>
<text x="198.7" y="50.7">R4</text>
<text x="219.3" y="53">BUTTON2</text>
<text x="160.2" y="58.4">G1</text>
<text x="173" y="58.3">G2</text>
<text x="185.6" y="58.5">G3</text>
<text x="198.6" y="58.3">G4</text>
</g>
</svg>
